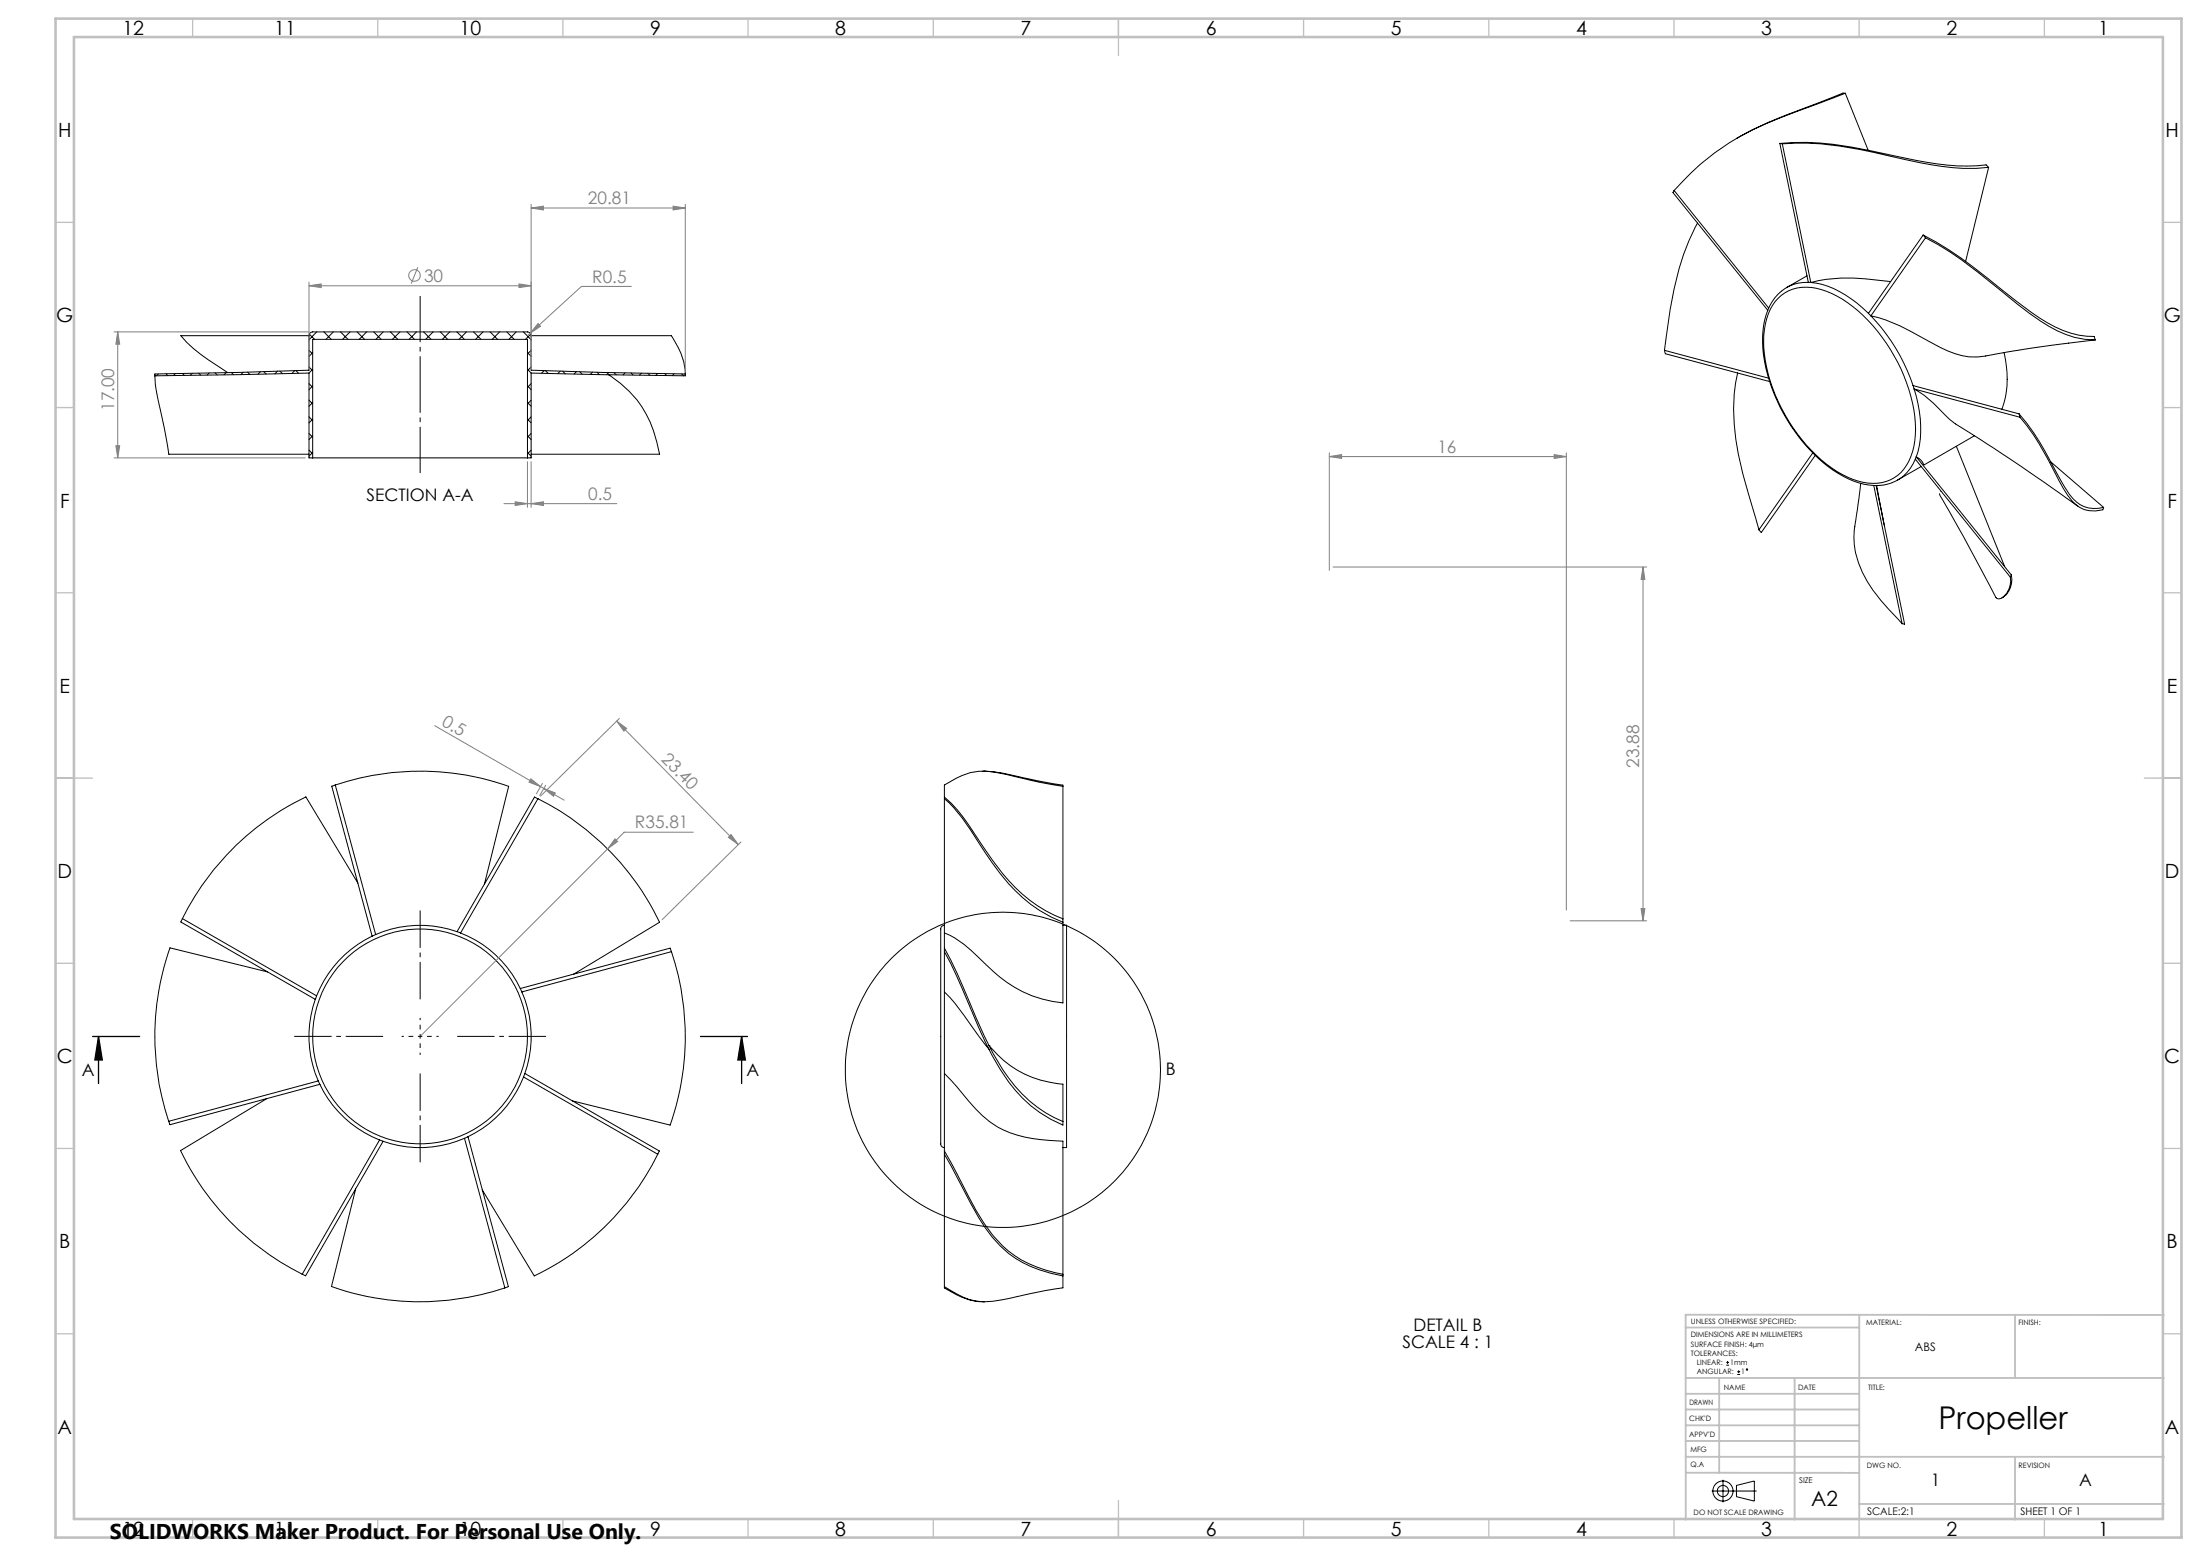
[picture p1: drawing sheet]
<svg xmlns="http://www.w3.org/2000/svg" width="594mm" height="420mm" viewBox="0 0 594 420" stroke-linecap="round" stroke-linejoin="round" font-family="sans-serif">
<g fill="none" stroke="#000" stroke-width=".27">
<path d="M480.6 38.7l.6 .1M480.6 38.7a76.4 76.4 0 0 1 24.3 2l9.9 2.1a68.6 68.6 0 0 0 21.6 1.8l.5 .6M480.6 38.7l7.6 37.5M481.2 38.8a78 78 0 0 1 25 2.4l8 1.8a77.7 77.7 0 0 0 19.3 2.5l3.4-.3M481.2 38.8l7.7 37.5M498.2 25.2a439.2 439.2 0 0 0-24.9 9.8 66.7 66.7 0 0 0-21.3 16.4M498.2 25.2l-.6-.1-2.4 1a347.2 347.2 0 0 0-22.1 8.9l-4.2 2.3M498.2 25.2l6.2 15.4M452 51.4l-.3 .6 25.6 31.8M452 51.4l25.6 31.8M536.9 45.2l-6.2 25.4M458.3 60.2a68 68 0 0 0-7.3 23.2l-1.6 11.2"/>
<path d="M480.9 78.6a15.5 15.5 0 0 0-5 12.3 45.1 45.1 0 0 0 9.9 27.3 33 33 0 0 0 17.5 12.5 13.7 13.7 0 0 0 7.5-.4M487.9 74.5l-5.5 3.1M488.2 76.2a10.4 10.4 0 0 0-7.2 2.3M488.2 76.2l.7 .1M488.9 76.3a24 24 0 0 1 14.1 6.9l1.5 1.4M510.4 76h-.2a70.8 70.8 0 0 0-17.2-.6l-4.1 .9M519.3 63.4l.6 .8M519.3 63.4a113.9 113.9 0 0 1 21.4 15 82.8 82.8 0 0 0 14.2 9.8 23 23 0 0 0 10.5 2.6l.3 .9M519.3 63.4l-14.8 21.2M519.9 64.2a94 94 0 0 1 18.7 12.9 129.9 129.9 0 0 0 14.7 11 24.6 24.6 0 0 0 12.4 3.6M519.9 64.2l-14.8 21M83.4 90.6a1.02 1.02 0 0 1 1-1h58a1.02 1.02 0 0 1 1 1"/>
<path d="M83.4 90.6v9.3l-18.8 .6-22.8 .4v.5M83.4 90.6h-34.6a50.4 50.4 0 0 0 12.7 10M83.4 99l1 1.1M83.4 94.6l1 .9M83.5 90.2l1.4 1.4M84.4 95.2l-1 1M84.4 99.7l-1 1M85.5 89.6l-2.1 2.1M87.5 89.6l1.9 2M90 89.6l-2 2M91.9 89.6l2 2M94.5 89.6l-2 2"/>
<path d="M96.4 89.6l2 2M99 89.6l-2 2M100.9 89.6l2 2M103.5 89.6l-2 2M105.4 89.6l2 2M108 89.6l-2 2M109.9 89.6l2 2M112.5 89.6l-2 2M114.4 89.6l2 2M116.9 89.6l-2 2M118.9 89.6l2 2M121.4 89.6l-1.9 2"/>
<path d="M123.4 89.6l2 2M125.9 89.6l-2 2M127.8 89.6l2.1 2M130.4 89.6l-2 2M132.3 89.6l2 2M134.9 89.6l-2 2M136.8 89.6l2 2M139.4 89.6l-2 2M141.3 89.6l2.1 2.1M142.4 99.7l1 1M142.4 95.2l1 1M143.3 90.2l-1.4 1.4"/>
<path d="M143.4 90.6h37.9a19.5 19.5 0 0 1 3.7 10.3M143.4 90.6v9.3l18.8 .6 22.8 .4M143.4 94.6l-1 .9M143.4 99l-1 1.1M449.4 94.6l.3 .9 28.1 7.5M449.4 94.6l28.1 7.5M480.1 80.5a11.1 11.1 0 0 1 11.6-2.3 34.8 34.8 0 0 1 17.6 14.4 42.4 42.4 0 0 1 7.8 24.9 13.9 13.9 0 0 1-5.7 11.5 13.1 13.1 0 0 1-12.6-.2 41.4 41.4 0 0 1-17.8-18.6 38.1 38.1 0 0 1-4.6-21.2 14.6 14.6 0 0 1 3.7-8.5zM504.5 84.6l.6 .6M505.1 85.2a42 42 0 0 1 13.6 5.8 44.7 44.7 0 0 0 11.1 5 27 27 0 0 0 10.8-.7l12.9-2 12.2-1.6M505.1 85.2a50.8 50.8 0 0 1 11.4 18.9M541.1 95.2a26.9 26.9 0 0 1-.6 15.3M41.8 101.4a86.5 86.5 0 0 0 2.6 14.2l1.2 7h37.8"/>
<path d="M42.8 100.9l-.5 .5M44.8 100.9l.5 .5M47.3 100.8l-.5 .6M49.2 100.8l.6 .5M51.9 100.8l-.5 .5M53.7 100.7l.5 .6M56.5 100.7l-.6 .5M58.1 100.6l.5 .6M61.1 100.6l-.6 .6M62.5 100.6l.5 .5M65.7 100.5l-.7 .6M66.9 100.5l.6 .6"/>
<path d="M70.3 100.3l-.7 .7M71.2 100.3l.7 .6M74.9 100.2l-.7 .7M75.6 100.2l.6 .6M79.6 100l-.8 .8M79.9 100l.7 .7M83.4 100.7l-41.6 .7M83.4 117l1 1M83.4 112.5l1 1M83.4 108l1 1M83.4 103.6l1 .9M83.4 100.7v22.9h1"/>
<path d="M84.4 104.2l-1 1M84.4 108.7l-1 1M84.4 113.2l-1 .9M84.4 117.6l-1 1.1M142.4 117.6l1 1.1M142.4 113.2l1 .9M142.4 108.7l1 1M142.4 104.2l1 1M143.4 100.7l41.6 .7v-.5M143.4 103.6l-1 .9M143.4 108l-1 1M143.4 112.5l-1 1"/>
<path d="M143.4 117l-1 1M143.4 100.7v22.9h-1M146.9 100l-.7 .7M147.2 100l.8 .8M151.3 100.2l-.7 .6M151.9 100.2l.7 .7M155.6 100.3l-.6 .6M156.5 100.3l.7 .7M160 100.5l-.6 .6M161.2 100.5l.6 .6M164.3 101.2a28.3 28.3 0 0 1 13 18.1l.8 3.3h-34.7M164.4 100.6l-.6 .5"/>
<path d="M165.8 100.6l.6 .6M168.8 100.6l-.6 .6M170.4 100.7l.5 .5M173.2 100.7l-.6 .6M174.9 100.8l.6 .5M177.6 100.8l-.5 .5M179.5 100.8l.5 .6M182 100.9l-.5 .5M184.1 100.9l.5 .5M469.2 100.7a51 51 0 0 0 .1 21.8l1.3 5.4 4.3 15.1M516.5 104.1l.3 .9M516.5 104.1l28.6 7.6"/>
<path d="M516.8 105a41.3 41.3 0 0 1 9.6 8.2l1.8 1.4 16.2 10.4 16.6 11.6M516.8 105a29.3 29.3 0 0 1 .6 18.3M516.8 105l28.6 7.6M533.1 117.6l-13.6 7.9-.2-.4a3.5 3.5 0 0 0-1.9-1.8M545.1 111.7l.3 .9M545.1 111.7a77.4 77.4 0 0 1 10.6 16.6 21.3 21.3 0 0 0 4.9 7.2 7.9 7.9 0 0 0 7.4 1.5M545.4 112.6a76.9 76.9 0 0 1 10.4 16.9 18.7 18.7 0 0 0 5.8 7.5 7.4 7.4 0 0 0 6.2 .5l.2-.5M83.4 121.5l1 1M84.4 123.6h58M84.4 122.1l-1 1M84.4 123.6v-32h58v32M142.4 122.1l1 1"/>
<path d="M143.4 121.5l-1 1M489.4 122.3l-14.5 20.7M490.1 122.9l-14.6 20.8-.6-.7M502.4 130.5l-1.1 8.2a30.9 30.9 0 0 0-.3 10.4 33.2 33.2 0 0 0 8.9 15.3l3.7 4M505.9 131l7.7 37.4M506.6 131l7.6 37.5-.6-.1M506.7 131l2 10.8M517.1 123.9a10.7 10.7 0 0 1-6.2 6.4M517.1 123.9l25.7 31.9M517.4 123.3l-.3 .6M517.4 123.3l25.7 31.9M518.7 125.9l-6.3 3.7"/>
<path d="M523.7 133.3l.2 .6 6.2 10.9 8.8 16.5a1.34 1.34 0 0 0 2-.2 5.7 5.7 0 0 0 1.9-5.3M524.2 132.7h-.1M528.2 120.5l13.1 32.4M553.7 124.7l14.3 12.3M543.1 155.2a5.7 5.7 0 0 1-2.6 6.2M543.1 155.2l-.3 .6M90.5 211.9a71.8 71.8 0 0 1 46.8 .3l-6.5 26.4M90.5 211.9l-.9 .3 10.9 40.5M90.5 211.9l10.9 40.4M145.2 215.6a71.8 71.8 0 0 1 32.9 33.3l-23.3 14.1M145.2 215.6l-.9-.5-20.9 36.4M145.2 215.6l-20.8 36.2"/>
<path d="M255 215.6a34.5 34.5 0 0 1 7 8.4l2.3 3.5a63 63 0 0 0 14 16.6l2.4 1.7 3 1.7 3.3 1.4M255 215.1v.5M255 215.1a40.2 40.2 0 0 1 8.6 10.6 68.7 68.7 0 0 0 12.3 15.5 36.7 36.7 0 0 0 11.1 6.8M255 215.6v36.2M265.4 208.2a81.9 81.9 0 0 1 14.6 2.5l7 1.2v.3M287 212.2l-6.3-1-8.4-2a23.2 23.2 0 0 0-10.3-.7 27.7 27.7 0 0 0-7 3.4v3.2M287 212.2v35.8M96.6 238.4l-14-23.3a71.7 71.7 0 0 0-33.4 32.8M49.2 247.9l-.4 1 36.3 20.9M49.2 247.9l36.3 20.9M100.5 252.7a30.3 30.3 0 0 0-15 16.1M101.4 252.3l-.9 .4"/>
<path d="M123.4 251.5a30.1 30.1 0 0 0-22 .8M123.4 251.5l1 .3M124.4 251.8a29.9 29.9 0 0 1 16.1 15M181.3 256.9a71.8 71.8 0 0 1-.4 46.8l-26.3-6.5M181.3 256.9l-.4-1-40.4 10.9M181.3 256.9l-40.4 10.8M255 249.7a1.09 1.09 0 0 0-1 1.5v57.1a1.11 1.11 0 0 0 1 1.5M255 256.9a184.1 184.1 0 0 1 9.3 20.5 61.6 61.6 0 0 0 11.8 19.1 33.8 33.8 0 0 0 10.9 7.2v-1M255 255.9a160.2 160.2 0 0 1 8.6 18.9 73.1 73.1 0 0 0 10.5 18.4 33.5 33.5 0 0 0 12.9 9.5M255 255.9v1M255 251.8v4.1M255 256.9v10.8"/>
<path d="M287 248.9v21.8a32.6 32.6 0 0 1-20.9-10.4 43.4 43.4 0 0 0-9.7-7.9l-1.4-.6M287 248v.9M287 249.7h1v60.1h-1M72.2 262.3l-26.3-6.4a71.8 71.8 0 0 0-.4 46.8M85.1 269.8a29.9 29.9 0 0 0 .8 22M85.5 268.8l-.4 1M140.5 266.8l.4 .9M140.9 267.7a29.9 29.9 0 0 1 .8 22.1M255 267.7a49.2 49.2 0 0 1 7.2 9.1l4.9 6.4M255 267.7v22.1M72 296.6l-23.2 14a72 72 0 0 0 32.8 33.3M85.9 291.8l.5 .9"/>
<path d="M85.9 291.8l-40.4 10.9M86.4 292.7a30.2 30.2 0 0 0 16.1 15M86.4 292.7l-40.5 10.9-.4-.9M141.4 290.7a29.9 29.9 0 0 1-15 16.1M141.4 290.7l36.2 20.9M141.7 289.8l-.3 .9M141.7 289.8l36.3 20.9-.4 .9M255 289.8l5.1 5.6a29.6 29.6 0 0 0 12.6 10.4 44.1 44.1 0 0 0 14.3 2.2v36M255 289.8v20.9M267 283.3h.1M267 282.2h.1M267 282.2a27.7 27.7 0 0 0 20 10.4v10.1"/>
<path d="M102.5 307.7l.9 .4M102.5 307.7l-20.9 36.2M103.4 308.1l-20.9 36.3-.9-.5M125.4 307.3a29.8 29.8 0 0 1-22 .8M125.4 307.3l10.9 40.3M126.4 306.8l-1 .5M126.4 306.8l10.9 40.5-1 .3M177.6 311.6a71.7 71.7 0 0 1-33.3 32.8l-14.1-23.2M255 311.6l3.3 5.9a111.4 111.4 0 0 0 9.6 16.4 29.6 29.6 0 0 0 19.1 10.5M255 310.7v.9M255 310.7l5 9.3a72.5 72.5 0 0 0 8.1 13.5 28.4 28.4 0 0 0 16.5 9.9l2.4 .6M255 311.6v35.7"/>
<path d="M96 320.9l-6.5 26.4a71.4 71.4 0 0 0 46.8 .3M255 347.3v.2a21.7 21.7 0 0 0 9.3 3.8h1.1M265.4 351.4h.4M287 344v.4M287 344.4v3.2l-4.7 .8-10 2.1a18 18 0 0 1-12.3-.4l-5-2.8"/>
<circle cx="113.4" cy="279.8" r="29"/>
</g>
<path d="M164.1 229.1l-50.7 50.7M166.1 226.4l.7 .7-2.7 2zM187.2 224.6h-18.7l-4.4 4.5" fill="none" stroke="#808080" stroke-width=".27"/>
<g fill="none" stroke="#c0c0c0" stroke-width=".35">
<path d="M52 5v5M102 5v5M152 5v5M202 5v5M252 5v5M302 5v10M352 5v5M402 5v5M452 5v5M502 5v5M552 5v5M15 60h5"/>
<path d="M584 60h5M15 110h5M584 110h5M15 160h5M584 160h5M15 210h10M579 210h10M15 260h5M584 260h5M15 310h5M584 310h5M15 360h5"/>
<path d="M584 360h5M52 410v5M102 410v5M152 410v5M202 410v5M252 410v5M302 405v10M352 410v5M402 410v5M452 410v5M502 410v5M552 410v5"/>
</g>
<g fill="none" stroke="#c0c0c0" stroke-width=".5">
<path d="M455.1 358.3h46.9M502 354.9v55.3M544.1 354.9v17.1M584.3 354.9h-129.2l.1 55.3M455.1 372h129.2M455.1 376.2h46.9M464.2 372v25.5M484.5 372v38.2M455.1 389h46.9M455.1 384.7h46.9M455.1 380.5h46.9M455.1 393.2h129.2"/>
<path d="M455.2 397.5l46.8 .1M544.1 393.3v16.9M502 406h82.3"/>
</g>
<path d="M15 5h574v410h-574zM20 10h564v400h-564z" fill="none" stroke="#c0c0c0" stroke-width=".7"/>
<path d="M166.1 226.4l.7 .7-2.7 2z" fill="#808080"/>
<path d="M117.4 195.9l29.4 16.9M146.4 211.5l-1.6 2.8M146.8 212.8l3.1 1.2-.5 .9zM146.8 212.8l5.5 3.2M147.3 212l-1.6 2.7" fill="none" stroke="#808080" stroke-width=".27"/>
<path d="M146.8 212.8l3.1 1.2-.5 .9z" fill="#808080"/>
<path d="M143.3 210.2l2.6 2.1-3.1-1.2z" fill="none" stroke="#808080" stroke-width=".27"/>
<path d="M143.3 210.2l2.6 2.1-3.1-1.2z" fill="#808080"/>
<path d="M166.5 194.6l32.9 33.4M167.2 193.9l-21.3 21M197.4 225.3l2 2.7-2.7-2zM200.1 227.3l-21.3 20.9" fill="none" stroke="#808080" stroke-width=".27"/>
<path d="M197.4 225.3l2 2.7-2.7-2z" fill="#808080"/>
<path d="M166.5 194.6l2.7 2-.7 .8z" fill="none" stroke="#808080" stroke-width=".27"/>
<path d="M166.5 194.6l2.7 2-.7 .8z" fill="#808080"/>
<path d="M25 279.8h12.7M26.6 279.8l1 6.3h-2zM26.6 279.8v12.7M189.1 279.8h12.7M200.2 279.8l1.1 6.3h-2.1zM200.2 279.8v12.7" fill="none" stroke="#000" stroke-width=".35"/>
<path d="M26.6 279.8l1 6.3h-2zM200.2 279.8l1.1 6.3h-2.1z" fill="#000"/>
<g fill="none" stroke="#808080" stroke-width=".27">
<path d="M83.4 77.1l3.3-.5v1zM83.4 76.1v23.6M83.4 77.1h60M112.8 72.1l-1.8 4.5M143.4 76.1v23.6"/>
<circle cx="111.9" cy="74.4" r="1.56"/>
</g>
<circle cx="270.8" cy="288.8" r="42.5" fill="none" stroke="#000" stroke-width=".27"/>
<path d="M113.4 279.7v-5M113.4 279.7h-5M113.4 279.7v5M113.4 279.7h5" fill="none" stroke="#000" stroke-width=".27" stroke-dasharray="15.2 1.3 1.3 1.3" stroke-dashoffset="14.6" stroke-linecap="butt"/>
<path d="M103.4 279.7h-24M113.4 269.7v-24M123.4 279.7h24M113.4 289.7v24" fill="none" stroke="#000" stroke-width=".27" stroke-dasharray="15.2 1.3 1.3 1.3" stroke-dashoffset="5.1" stroke-linecap="butt"/>
<path d="M83.4 77.1l3.3-.5v1z" fill="#808080"/>
<path d="M140.1 76.6l3.3 .5-3.3 .5z" fill="none" stroke="#808080" stroke-width=".27"/>
<path d="M140.1 76.6l3.3 .5-3.3 .5z" fill="#808080"/>
<path d="M30.8 89.6h52.6M31.8 89.6v34M30.8 123.6h51.6M31.3 120.3h1l-.5 3.3z" fill="none" stroke="#808080" stroke-width=".27"/>
<path d="M31.3 120.3h1l-.5 3.3z" fill="#808080"/>
<path d="M31.8 89.6l.5 3.3h-1z" fill="none" stroke="#808080" stroke-width=".27"/>
<path d="M31.8 89.6l.5 3.3h-1z" fill="#808080"/>
<path d="M170.5 77.3h-13.5l-13.8 12.6M143.2 89.9l-.8 .7M145.3 87.3l.6 .8-2.7 1.8z" fill="none" stroke="#808080" stroke-width=".27"/>
<path d="M145.3 87.3l.6 .8-2.7 1.8z" fill="#808080"/>
<path d="M136.1 135.9h30.4M139.1 135.4l3.3 .5-3.3 .5zM142.4 124.6v12.3M143.4 124.6v12.3" fill="none" stroke="#808080" stroke-width=".27"/>
<path d="M139.1 135.4l3.3 .5-3.3 .5z" fill="#808080"/>
<path d="M143.4 135.9l3.3-.5v1z" fill="none" stroke="#808080" stroke-width=".27"/>
<path d="M143.4 135.9l3.3-.5v1z" fill="#808080"/>
<path d="M143.4 55.2v44.5M143.4 56.1h41.6M181.8 55.7l3.2 .4-3.2 .6zM185 55.2v45.3" fill="none" stroke="#808080" stroke-width=".27"/>
<path d="M181.8 55.7l3.2 .4-3.2 .6z" fill="#808080"/>
<path d="M143.4 56.1l3.3-.4v1z" fill="none" stroke="#808080" stroke-width=".27"/>
<path d="M143.4 56.1l3.3-.4v1z" fill="#808080"/>
<path d="M358.9 123.2l3.3-.5v1zM358.9 122.2v31.8M358.9 123.2h64M422.9 122.2v123.5" fill="none" stroke="#808080" stroke-width=".27"/>
<path d="M113.4 79.9v47.8" fill="none" stroke="#000" stroke-width=".27" stroke-dasharray="15.2 1.3 1.3 1.3" stroke-dashoffset="2.8" stroke-linecap="butt"/>
<path d="M358.9 123.2l3.3-.5v1z" fill="#808080"/>
<path d="M419.6 122.7l3.3 .5-3.3 .5z" fill="none" stroke="#808080" stroke-width=".27"/>
<path d="M419.6 122.7l3.3 .5-3.3 .5z" fill="#808080"/>
<path d="M359.9 153.1h84.7M443.6 153.1l.5 3.3h-1zM443.6 153.1v95.4M423.9 248.5h20.7" fill="none" stroke="#808080" stroke-width=".27"/>
<path d="M443.6 153.1l.5 3.3h-1z" fill="#808080"/>
<path d="M443.1 245.3h1l-.5 3.2z" fill="none" stroke="#808080" stroke-width=".27"/>
<path d="M443.1 245.3h1l-.5 3.2z" fill="#808080"/>
<g fill="none" stroke="#000" stroke-width=".27">
<path d="M466.1 368.5h.7M466.1 367.8h.7M466.4 367.4v.7M469.1 371h.7M469.1 370.3h.7M469.4 369.9v.7M465.2 399.4v6.1M462.2 402.5h12.1M468.8 400.9l4.9-1.1v5.4l-4.9-1.2z"/>
<circle cx="471.7" cy="369.7" r=".2"/>
<circle cx="465.2" cy="402.5" r="1.51"/>
<circle cx="465.2" cy="402.5" r="2.73"/>
</g>
<text font-size="8.5" x="523.4" y="385.6">Propeller</text>
<text font-size="5.8" x="29.7" y="415.3">SOLIDWORKS Maker Product. For Personal Use Only. 9</text>
<text font-size="5.6" x="489" y="406.4">A2</text>
<g font-size="5.3">
<text x="33.1" y="9.5">12</text>
<text x="74.1" y="9.5">11</text>
<text x="124.1" y="9.5">10</text>
<text x="175.5" y="9.5">9</text>
<text x="225.5" y="9.5">8</text>
<text x="275.5" y="9.5">7</text>
<text x="325.5" y="9.5">6</text>
<text x="375.5" y="9.5">5</text>
<text x="425.5" y="9.5">4</text>
<text x="475.5" y="9.5">3</text>
<text x="525.5" y="9.5">2</text>
<text x="566.5" y="9.5">1</text>
<text x="15.7" y="37">H</text>
<text x="584.7" y="37">H</text>
<text x="15.2" y="87">G</text>
<text x="584.2" y="87">G</text>
<text x="16.2" y="137">F</text>
<text x="585.2" y="137">F</text>
<text x="16.1" y="187">E</text>
<text x="585.1" y="187">E</text>
<text x="15.5" y="237">D</text>
<text x="584.5" y="237">D</text>
<text x="15.4" y="287">C</text>
<text x="584.4" y="287">C</text>
<text x="16" y="337">B</text>
<text x="585" y="337">B</text>
<text x="15.5" y="387">A</text>
<text x="584.5" y="387">A</text>
<text x="33.1" y="414.5">12</text>
<text x="74.1" y="414.5">11</text>
<text x="124.1" y="414.5">10</text>
<text x="225.5" y="414.5">8</text>
<text x="275.5" y="414.5">7</text>
<text x="325.5" y="414.5">6</text>
<text x="375.5" y="414.5">5</text>
<text x="425.5" y="414.5">4</text>
<text x="475.5" y="414.5">3</text>
<text x="525.5" y="414.5">2</text>
<text x="566.5" y="414.5">1</text>
</g>
<g font-size="4.7" fill="#808080">
<text x="158.7" y="55.1">20.81</text>
<text x="114.5" y="76">30</text>
<text x="159.9" y="76.3">R0.5</text>
<text x="30.8" y="111" transform="rotate(-90 30.8 111)">17.00</text>
<text x="388.1" y="122.2">16</text>
<text x="158.8" y="134.9">0.5</text>
<text x="119" y="195.6" transform="rotate(30 119 195.6)">0.5</text>
<text x="178.4" y="205.2" transform="rotate(45 178.4 205.2)">23.40</text>
<text x="442.6" y="207.3" transform="rotate(-90 442.6 207.3)">23.88</text>
<text x="171.4" y="223.6">R35.81</text>
</g>
<g font-size="4.7">
<text x="99" y="135.2">SECTION A-A</text>
<text x="22.1" y="290.3">A</text>
<text x="201.5" y="290.3">A</text>
<text x="314.7" y="290.1">B</text>
<text x="381.6" y="359.3">DETAIL B</text>
<text x="378.7" y="363.8">SCALE 4 : 1</text>
<text x="521.3" y="401">1</text>
<text x="561.3" y="401">A</text>
</g>
<text font-size="3.2" x="517" y="364.6">ABS</text>
<g font-size="2.8">
<text x="504.1" y="408.9">SCALE:2:1</text>
<text x="545.5" y="408.9">SHEET 1 OF 1</text>
</g>
<text font-size="2.1" x="485.8" y="400.2">SIZE</text>
<g font-size="2">
<text x="456.5" y="357.3">UNLESS OTHERWISE SPECIFIED:</text>
<text x="503.9" y="357.7">MATERIAL:</text>
<text x="545" y="357.7">FINISH:</text>
<text x="456.5" y="361">DIMENSIONS ARE IN MILLIMETERS</text>
<text x="456.5" y="363.5">SURFACE FINISH: 4μm</text>
<text x="456.5" y="366">TOLERANCES:</text>
<text x="458.2" y="368.5">LINEAR:</text>
<text x="458.2" y="371">ANGULAR:</text>
<text x="467.1" y="368.5">1mm</text>
<text x="470.1" y="371">1</text>
<text x="465.5" y="375.1">NAME</text>
<text x="485.5" y="375.1">DATE</text>
<text x="504.4" y="375.1">TITLE:</text>
<text x="456.1" y="383.5">CHK'D</text>
<text x="456.1" y="379.1">DRAWN</text>
<text x="456.1" y="387.8">APPV'D</text>
<text x="456.4" y="391.9">MFG</text>
<text x="456.4" y="396.1">Q.A</text>
<text x="504" y="396.3">DWG NO.</text>
<text x="545" y="396.3">REVISION</text>
<text x="457.3" y="408.9">DO NOT SCALE DRAWING</text>
</g>
</svg>
